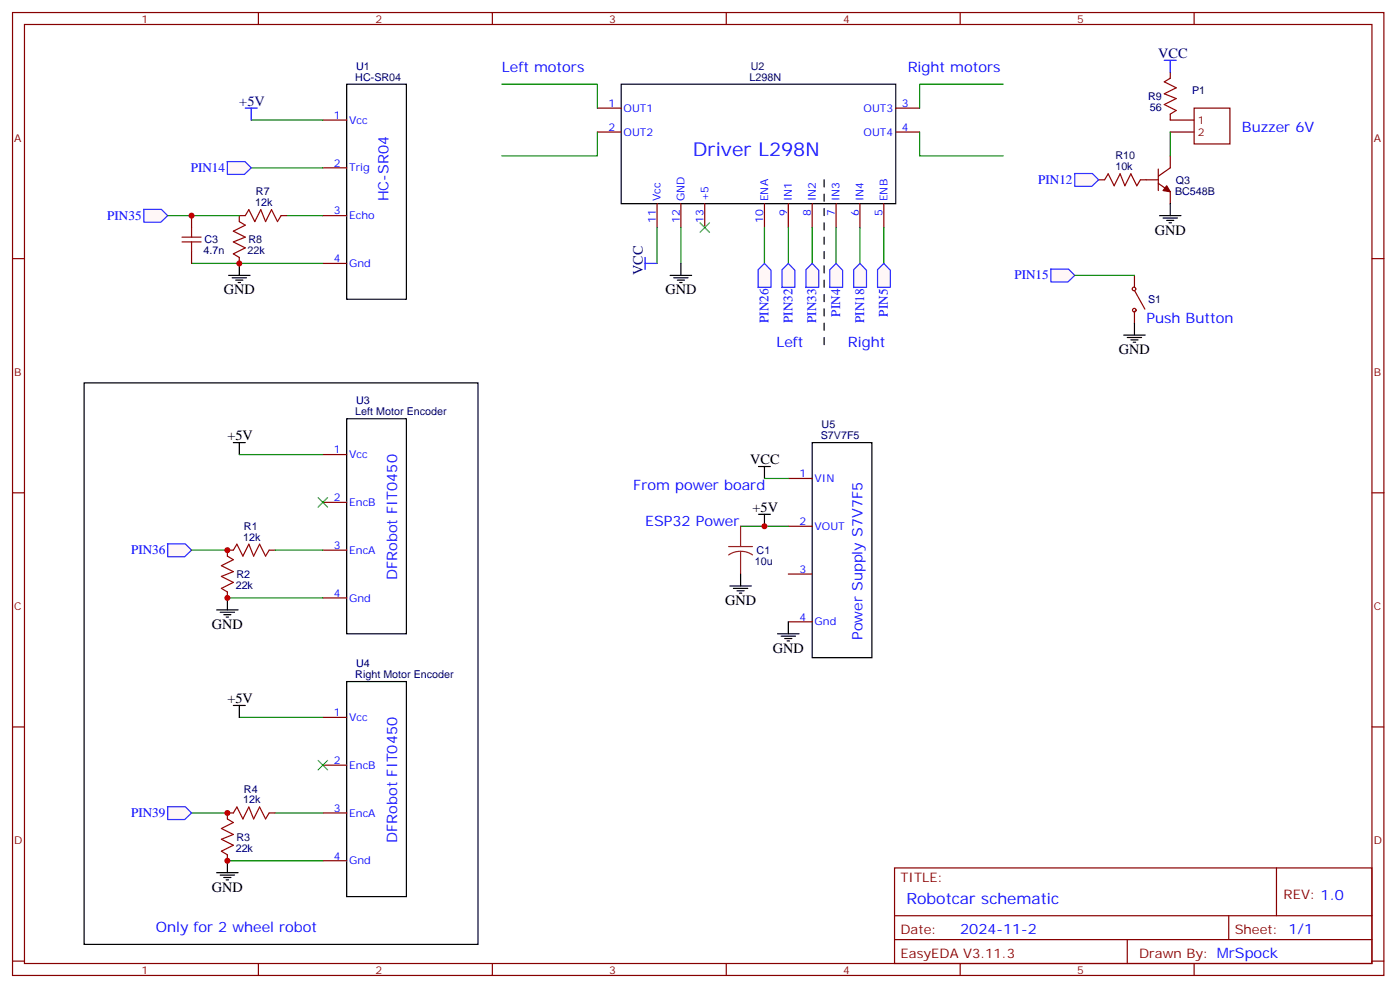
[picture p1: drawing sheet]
<svg xmlns="http://www.w3.org/2000/svg" width="414mm" height="292mm" viewBox="0 0 414 292" stroke-linecap="round" stroke-linejoin="round" font-family="sans-serif">
<g fill="none" stroke="#870000" stroke-width=".35">
<path d="M3.7 3.7h405.3v284.3h-405.3zM7.2 7.2h398.3v277.3h-398.3zM76.4 3.7v3.5M145.5 3.7v3.5M214.7 3.7v3.5M283.8 3.7v3.5M353 3.7v3.5M95.4 35.5h7.1M95.4 49.6h7.1M3.7 76.4h3.5M95.4 63.7h7.1M95.4 77.8h7.1"/>
<path d="M405.5 76.4h3.5M3.7 145.5h3.5M405.5 145.5h3.5M3.7 214.7h3.5M405.5 214.7h3.5M264.4 256.3h141.1v28.2h-141.1zM377.3 256.3v14.1M264.4 270.4h141.1M264.4 277.5h141.1M333.2 277.5v7M363.2 270.4v7.1M3.7 283.8h3.5"/>
<path d="M76.4 284.5v3.5M145.5 284.5v3.5M214.7 284.5v3.5M283.8 284.5v3.5M353 284.5v3.5M405.5 283.8h3.5"/>
</g>
<path d="M102.5 24.9h17.6v63.5h-17.6z" fill="none" stroke="#000" stroke-width=".35"/>
<path d="M74.3 35.5h21.1M74.3 49.6h21.1M56.6 77.8h38.8" fill="none" stroke="#008700" stroke-width=".35"/>
<path d="M72.5 31.9h3.5M74.3 31.9v3.6" fill="none" stroke="#00f" stroke-width=".35"/>
<path d="M67.1 47.7h5.3l1.9 1.9-2.1 1.9h-5z" fill="#fff7f7" stroke="#420aff" stroke-width=".35"/>
<path d="M70.7 65.4l1.8 1.1-3.5 1.8 3.5 1.7-3.5 1.4 3.5 1.8-3.5 1.8 1.7 1M72.5 63.7l1.1-1.8 1.7 3.5 1.8-3.5 1.4 3.5 1.8-3.5 1.7 3.5 1.1-1.7" fill="none" stroke="#a10000" stroke-width=".35"/>
<path d="M70.7 76v1.8M72.5 63.7h-1.8v1.7M83.1 63.7h1.7" fill="none" stroke="#870000" stroke-width=".35"/>
<path d="M42.4 61.8h5.3l1.9 1.9-2.1 1.9h-5z" fill="#fff7f7" stroke="#420aff" stroke-width=".35"/>
<path d="M53.8 71.4h5.6M53.8 70h5.6M56.6 67.2v2.8M56.6 71.4v2.9" fill="none" stroke="#a10000" stroke-width=".35"/>
<g fill="none" stroke="#870000" stroke-width=".35">
<path d="M176.6 31.9h7M176.6 39h7M264.8 31.9h7M264.8 39h7M56.6 63.7v3.5M56.6 74.3v3.5M194.2 60.1v7.1M201.3 60.1v7.1M208.3 60.1v7.1M226 60.1v7.1M233 60.1v7.1M240.1 60.1v7.1"/>
<path d="M247.1 60.1v7.1M254.2 60.1v7.1M261.2 60.1v7.1"/>
</g>
<path d="M183.6 24.9h81.2v35.2h-81.2z" fill="none" stroke="#000" stroke-width=".35"/>
<path d="M148.3 24.9h28.3v7M176.6 39v7h-28.3M271.8 39v7h24.7M296.5 24.9h-24.7v7M194.2 67.2v10.6M201.3 67.2v10.6M226 67.2v10.6" fill="none" stroke="#008700" stroke-width=".35"/>
<path d="M224.1 79.6l1.9-1.8 1.9 2v5l-3.8 .1z" fill="#fff7f7" stroke="#420aff" stroke-width=".35"/>
<path d="M233 67.2v10.6" fill="none" stroke="#008700" stroke-width=".35"/>
<path d="M231.2 79.6l1.8-1.8 1.9 2v5l-3.7 .1z" fill="#fff7f7" stroke="#420aff" stroke-width=".35"/>
<path d="M240.1 67.2v10.6" fill="none" stroke="#008700" stroke-width=".35"/>
<path d="M238.2 79.6l1.9-1.8 1.9 2v5l-3.8 .1z" fill="#fff7f7" stroke="#420aff" stroke-width=".35"/>
<path d="M247.1 67.2v10.6" fill="none" stroke="#008700" stroke-width=".35"/>
<path d="M245.3 79.6l1.8-1.8 2 2v5l-3.8 .1z" fill="#fff7f7" stroke="#420aff" stroke-width=".35"/>
<path d="M254.2 67.2v10.6" fill="none" stroke="#008700" stroke-width=".35"/>
<path d="M252.3 79.6l1.9-1.8 1.9 2v5l-3.8 .1z" fill="#fff7f7" stroke="#420aff" stroke-width=".35"/>
<path d="M261.2 67.2v10.6" fill="none" stroke="#008700" stroke-width=".35"/>
<path d="M261.2 77.8l2 2v5l-3.8 .1v-5.3z" fill="#fff7f7" stroke="#420aff" stroke-width=".35"/>
<path d="M243.6 53.1v49.4" fill="none" stroke="#000" stroke-width=".35" stroke-dasharray="2.1 2.1"/>
<path d="M345.9 21.3v1.8M345.9 33.7v1.8M324.7 53.1h1.8M337.1 53.1h5.3M342.4 54.2l3.5 2.4v3.5M342.4 49.9v6.4M345.9 46v3.6l-3.5 2.4" fill="none" stroke="#870000" stroke-width=".35"/>
<path d="M344.8 54.9l1.1 1.7-2.1-.3z" fill="#870000" stroke="#870000" stroke-width=".35"/>
<path d="M345.9 35.5h7.1M345.9 39h7.1M353 31.9h10.5v10.6h-10.5z" fill="none" stroke="#800000" stroke-width=".35"/>
<path d="M345.9 23.1l-1.8 1.1 3.6 1.7-3.6 1.8 3.6 1.4-3.6 1.8 3.6 1.7-1.8 1.1M326.5 53.1l1.1-1.8 1.7 3.6 1.8-3.6 1.4 3.6 1.8-3.6 1.7 3.6 1.1-1.8" fill="none" stroke="#a10000" stroke-width=".35"/>
<path d="M345.9 39v7" fill="none" stroke="#008700" stroke-width=".35"/>
<path d="M344.1 17.8h3.6M345.9 17.8v3.5" fill="none" stroke="#00f" stroke-width=".35"/>
<g fill="#fff7f7" stroke="#420aff" stroke-width=".35">
<path d="M317.6 51.2h5.3l1.8 1.9-2 1.9h-5z"/>
<path d="M310.5 79.5h5.3l1.9 1.8-2.1 2h-5z"/>
</g>
<path d="M335.3 81.3v3.5M335.3 91.9v3.5M95.4 134.2h7.1M95.4 148.3h7.1M67.2 174.8v1.8M69 162.5h-1.8v1.7M79.6 162.5h1.7M95.4 162.5h7.1M95.4 176.6h7.1" fill="none" stroke="#870000" stroke-width=".35"/>
<g fill="none" stroke="#a10000" stroke-width=".35">
<path d="M335.4 85.9l3 5.4M67.2 164.2l1.8 1.1-3.6 1.7 3.6 1.8-3.6 1.4 3.6 1.8-3.6 1.7 1.8 1.1M69 162.5l1-1.8 1.8 3.5 1.8-3.5 1.4 3.5 1.7-3.5 1.8 3.5 1.1-1.7"/>
<circle cx="335.2" cy="85.3" r=".53"/>
<circle cx="335.3" cy="91.6" r=".53"/>
</g>
<path d="M49.6 63.7h21.1M84.8 63.7h10.6M317.7 81.3h17.6M70.7 134.2h24.7M67.2 176.6h28.2M81.3 162.5h14.1" fill="none" stroke="#008700" stroke-width=".35"/>
<path d="M190.7 77.8h3.5M190.7 76v3.6" fill="none" stroke="#00f" stroke-width=".35"/>
<path d="M69 130.7h3.5M70.7 130.7v3.5M102.5 123.6h17.6v63.5h-17.6z" fill="none" stroke="#000" stroke-width=".35"/>
<path d="M49.5 160.6h5.3l1.8 1.9-2 1.9h-5z" fill="#fff7f7" stroke="#420aff" stroke-width=".35"/>
<path d="M56.6 162.5h10.6M56.6 240.1h10.6" fill="none" stroke="#008700" stroke-width=".35"/>
<path d="M102.5 201.3h17.6v63.5h-17.6z" fill="none" stroke="#000" stroke-width=".35"/>
<path d="M95.4 211.8h7.1M95.4 226h7.1M95.4 240.1h7.1M95.4 254.2h7.1" fill="none" stroke="#870000" stroke-width=".35"/>
<path d="M49.5 238.2h5.3l1.8 1.9-2 1.9h-5z" fill="#fff7f7" stroke="#420aff" stroke-width=".35"/>
<path d="M218.9 155.4h14.1M226 141.3h7M70.7 211.8h24.7M67.2 254.2h28.2M81.3 240.1h14.1" fill="none" stroke="#008700" stroke-width=".35"/>
<path d="M67.2 241.8l1.8 1.1-3.6 1.8 3.6 1.7-3.6 1.4 3.6 1.8-3.6 1.8 1.8 1M69 240.1l1-1.8 1.8 3.5 1.8-3.5 1.4 3.5 1.7-3.5 1.8 3.5 1.1-1.7" fill="none" stroke="#a10000" stroke-width=".35"/>
<path d="M233 141.3h7.1M233 155.4h7.1M233 169.5h7.1M233 183.6h7.1M67.2 252.4v1.8M69 240.1h-1.8v1.7M79.6 240.1h1.7" fill="none" stroke="#870000" stroke-width=".35"/>
<g fill="none" stroke="#000" stroke-width=".35">
<path d="M70.7 77.8v3.5M201.3 77.8v3.5M342.7 63.7h6.4M343.8 64.4h4.2M344.8 65.1h2.2M345.5 65.8h.8M345.9 60.1v3.6M67.6 81.3h6.3M68.6 82h4.2M69.7 82.7h2.1M70.4 83.4h.7M198.1 81.3h6.3"/>
<path d="M199.1 82h4.3M200.2 82.7h2.1M200.9 83.4h.7M332.1 99h6.4M333.2 99.7h4.2M335.3 95.4v3.6M24.9 113.1h116.4v165.8h-116.4zM334.3 100.4h2.1M335 101.1h.7M224.2 137.8h3.5M226 137.8v3.5M240.1 130.7h17.6v63.5h-17.6z"/>
<path d="M224.2 151.9h3.5M226 151.9v3.5M67.2 176.6v3.5M215.7 173h6.4M216.8 173.7h4.2M217.8 174.4h2.2M218.5 175.2h.8M218.9 169.5v3.5M64 180.1h6.4M65.1 180.8h4.2M66.1 181.5h2.2M66.9 182.2h.7"/>
<path d="M229.8 187.1h6.4M230.9 187.9h4.2M232 188.6h2.1M232.7 189.3h.7M233 183.6v3.5M69 208.3h3.5M70.7 208.3v3.5M64 257.7h6.4M65.1 258.4h4.2M66.1 259.1h2.2M66.9 259.8h.7M67.2 254.2v3.5"/>
</g>
<path d="M206.9 65.8l2.8 2.8M209.7 65.8l-2.8 2.8M94 146.9l2.8 2.9M96.8 146.9l-2.8 2.9M94 224.5l2.8 2.9M96.8 224.5l-2.8 2.9" fill="none" stroke="#3c3" stroke-width=".35"/>
<path d="M218.9 155.4v6M215.4 161.4h7M218.9 162.8l1.8 .2 1.7 .9M218.9 162.8l-1.9 .2-1.6 .9M218.9 162.8v6.7" fill="none" stroke="#8c2424" stroke-width=".35"/>
<g fill="#c00">
<circle cx="67.2" cy="176.6" r=".88"/>
<circle cx="67.2" cy="240.1" r=".88"/>
<circle cx="67.2" cy="162.5" r=".88"/>
<circle cx="56.6" cy="63.7" r=".88"/>
<circle cx="70.7" cy="77.8" r=".88"/>
<circle cx="67.2" cy="254.2" r=".88"/>
<circle cx="226" cy="155.4" r=".88"/>
</g>
<text font-size="5.6" fill="#00f" x="204.8" y="46">Driver L298N</text>
<text font-size="4.6" fill="#00f" x="267.9" y="266.9">Robotcar schematic</text>
<g font-size="4.2" fill="#000080">
<text x="342.4" y="17.1">VCC</text>
<text x="70.7" y="31.2">+5V</text>
<text x="190" y="81.3" transform="rotate(-90 190 81.3)">VCC</text>
</g>
<g font-size="4.2" fill="#00f">
<text x="148.3" y="21.3">Left motors</text>
<text x="268.3" y="21.3">Right motors</text>
<text x="367.1" y="39">Buzzer 6V</text>
<text x="114.8" y="59.4" transform="rotate(-90 114.8 59.4)">HC-SR04</text>
<text x="338.8" y="95.4">Push Button</text>
<text x="229.5" y="102.5">Left</text>
<text x="250.6" y="102.5">Right</text>
<text x="187.1" y="144.8">From power board</text>
<text x="190.7" y="155.4">ESP32 Power</text>
<text x="117.3" y="171.3" transform="rotate(-90 117.3 171.3)">DFRobot FIT0450</text>
<text x="254.9" y="189" transform="rotate(-90 254.9 189)">Power Supply S7V7F5</text>
<text x="117.3" y="248.9" transform="rotate(-90 117.3 248.9)">DFRobot FIT0450</text>
<text x="46" y="275.3">Only for 2 wheel robot</text>
<text x="283.8" y="275.7">2024-11-2</text>
</g>
<g font-size="4.2">
<text x="341.3" y="69.3">GND</text>
<text x="66.1" y="87">GND</text>
<text x="196.7" y="87">GND</text>
<text x="330.7" y="104.6">GND</text>
<text x="67.2" y="130">+5V</text>
<text x="221.7" y="137.1">VCC</text>
<text x="222.4" y="151.2">+5V</text>
<text x="214.3" y="178.7">GND</text>
<text x="62.6" y="185.7">GND</text>
<text x="228.4" y="192.8">GND</text>
<text x="67.2" y="207.6">+5V</text>
<text x="62.6" y="263.3">GND</text>
</g>
<g font-size="3.9" fill="#00f">
<text x="56.4" y="50.8">PIN14</text>
<text x="306.9" y="54.3">PIN12</text>
<text x="31.7" y="64.9">PIN35</text>
<text x="299.8" y="82.5">PIN15</text>
<text x="227.2" y="95.4" transform="rotate(-90 227.2 95.4)">PIN26</text>
<text x="234.2" y="95.4" transform="rotate(-90 234.2 95.4)">PIN32</text>
<text x="241.3" y="95.4" transform="rotate(-90 241.3 95.4)">PIN33</text>
<text x="248.3" y="93.5" transform="rotate(-90 248.3 93.5)">PIN4</text>
<text x="255.4" y="95.4" transform="rotate(-90 255.4 95.4)">PIN18</text>
<text x="262.4" y="93.5" transform="rotate(-90 262.4 93.5)">PIN5</text>
<text x="38.8" y="163.7">PIN36</text>
<text x="38.8" y="241.3">PIN39</text>
</g>
<g font-size="3.9" fill="#800">
<text x="266.2" y="260.5">TITLE:</text>
<text x="379.4" y="265.5">REV: 1.0</text>
<text x="266.2" y="275.7">Date:</text>
<text x="364.9" y="275.7">Sheet: 1/1</text>
<text x="266.2" y="282.8">EasyEDA V3.11.3</text>
<text x="336.7" y="282.8">Drawn By: MrSpock</text>
</g>
<g font-size="3.2" fill="#800">
<text x="41.8" y="6.7">1</text>
<text x="110.9" y="6.7">2</text>
<text x="180.1" y="6.7">3</text>
<text x="249.2" y="6.7">4</text>
<text x="318.4" y="6.7">5</text>
<text x="4.2" y="41.8">A</text>
<text x="406" y="41.8">A</text>
<text x="4.2" y="110.9">B</text>
<text x="406" y="110.9">B</text>
<text x="4.2" y="180.1">C</text>
<text x="406" y="180.1">C</text>
<text x="4.2" y="249.2">D</text>
<text x="406" y="249.2">D</text>
<text x="41.8" y="287.5">1</text>
<text x="110.9" y="287.5">2</text>
<text x="180.1" y="287.5">3</text>
<text x="249.2" y="287.5">4</text>
<text x="318.4" y="287.5">5</text>
</g>
<g font-size="3.2" fill="#000080">
<text x="105" y="23.8">HC-SR04</text>
<text x="105.3" y="20.6">U1</text>
<text x="221.5" y="23.8">L298N</text>
<text x="221.9" y="20.6">U2</text>
<text x="339.4" y="29.5">R9</text>
<text x="352.4" y="27.7">P1</text>
<text x="339.9" y="32.7">56</text>
<text x="329.7" y="47.1">R10</text>
<text x="329.7" y="50.3">10k</text>
<text x="75.6" y="57.6">R7</text>
<text x="347.3" y="57.5">BC548B</text>
<text x="347.6" y="54.2">Q3</text>
<text x="75.4" y="60.9">12k</text>
<text x="60.4" y="71.9">C3</text>
<text x="73.5" y="71.9">R8</text>
<text x="60.1" y="75.1">4.7n</text>
<text x="73.2" y="75.1">22k</text>
<text x="339.4" y="89.5">S1</text>
<text x="105.3" y="119.4">U3</text>
<text x="105" y="122.6">Left Motor Encoder</text>
<text x="242.6" y="129.6">S7V7F5</text>
<text x="242.9" y="126.4">U5</text>
<text x="71.9" y="159.6">12k</text>
<text x="72.1" y="156.4">R1</text>
<text x="223.1" y="166.8">10u</text>
<text x="223.6" y="163.6">C1</text>
<text x="69.7" y="173.9">22k</text>
<text x="69.9" y="170.6">R2</text>
<text x="105.3" y="197">U4</text>
<text x="105" y="200.2">Right Motor Encoder</text>
<text x="71.9" y="237.2">12k</text>
<text x="72.1" y="234">R4</text>
<text x="69.7" y="251.5">22k</text>
<text x="69.9" y="248.3">R3</text>
</g>
<g font-size="3.2" fill="#00f">
<text x="98.7" y="35.1">1</text>
<text x="179.8" y="31.6">1</text>
<text x="184.3" y="33">OUT1</text>
<text x="255.3" y="33">OUT3</text>
<text x="266.5" y="31.6">3</text>
<text x="103.2" y="36.5">Vcc</text>
<text x="179.8" y="38.6">2</text>
<text x="184.3" y="40">OUT2</text>
<text x="255.3" y="40">OUT4</text>
<text x="266.5" y="38.6">4</text>
<text x="98.7" y="49.2">2</text>
<text x="103.2" y="50.6">Trig</text>
<text x="195.3" y="59.4" transform="rotate(-90 195.3 59.4)">Vcc</text>
<text x="202.3" y="59.4" transform="rotate(-90 202.3 59.4)">GND</text>
<text x="209.4" y="59.4" transform="rotate(-90 209.4 59.4)">+5</text>
<text x="227" y="59.4" transform="rotate(-90 227 59.4)">ENA</text>
<text x="234.1" y="59.4" transform="rotate(-90 234.1 59.4)">IN1</text>
<text x="241.1" y="59.4" transform="rotate(-90 241.1 59.4)">IN2</text>
<text x="248.2" y="59.4" transform="rotate(-90 248.2 59.4)">IN3</text>
<text x="255.2" y="59.4" transform="rotate(-90 255.2 59.4)">IN4</text>
<text x="262.3" y="59.4" transform="rotate(-90 262.3 59.4)">ENB</text>
<text x="98.7" y="63.3">3</text>
<text x="103.2" y="64.7">Echo</text>
<text x="193.9" y="65.9" transform="rotate(-90 193.9 65.9)">11</text>
<text x="200.9" y="65.9" transform="rotate(-90 200.9 65.9)">12</text>
<text x="208" y="65.9" transform="rotate(-90 208 65.9)">13</text>
<text x="225.6" y="65.9" transform="rotate(-90 225.6 65.9)">10</text>
<text x="232.7" y="63.9" transform="rotate(-90 232.7 63.9)">9</text>
<text x="239.7" y="63.9" transform="rotate(-90 239.7 63.9)">8</text>
<text x="246.8" y="63.9" transform="rotate(-90 246.8 63.9)">7</text>
<text x="253.8" y="63.9" transform="rotate(-90 253.8 63.9)">6</text>
<text x="260.9" y="63.9" transform="rotate(-90 260.9 63.9)">5</text>
<text x="98.7" y="77.4">4</text>
<text x="103.2" y="78.8">Gnd</text>
<text x="98.7" y="133.9">1</text>
<text x="103.2" y="135.3">Vcc</text>
<text x="236.3" y="140.9">1</text>
<text x="240.8" y="142.3">VIN</text>
<text x="98.7" y="148">2</text>
<text x="103.2" y="149.4">EncB</text>
<text x="236.3" y="155">2</text>
<text x="240.8" y="156.5">VOUT</text>
<text x="98.7" y="162.1">3</text>
<text x="103.2" y="163.5">EncA</text>
<text x="236.3" y="169.2">3</text>
<text x="98.7" y="176.2">4</text>
<text x="103.2" y="177.6">Gnd</text>
<text x="236.3" y="183.3">4</text>
<text x="240.8" y="184.7">Gnd</text>
<text x="98.7" y="211.5">1</text>
<text x="103.2" y="212.9">Vcc</text>
<text x="98.7" y="225.6">2</text>
<text x="103.2" y="227">EncB</text>
<text x="98.7" y="239.7">3</text>
<text x="103.2" y="241.1">EncA</text>
<text x="98.7" y="253.8">4</text>
<text x="103.2" y="255.2">Gnd</text>
</g>
<g font-size="3.2" fill="#800000">
<text x="354" y="36.5">1</text>
<text x="354" y="40">2</text>
</g>
</svg>
